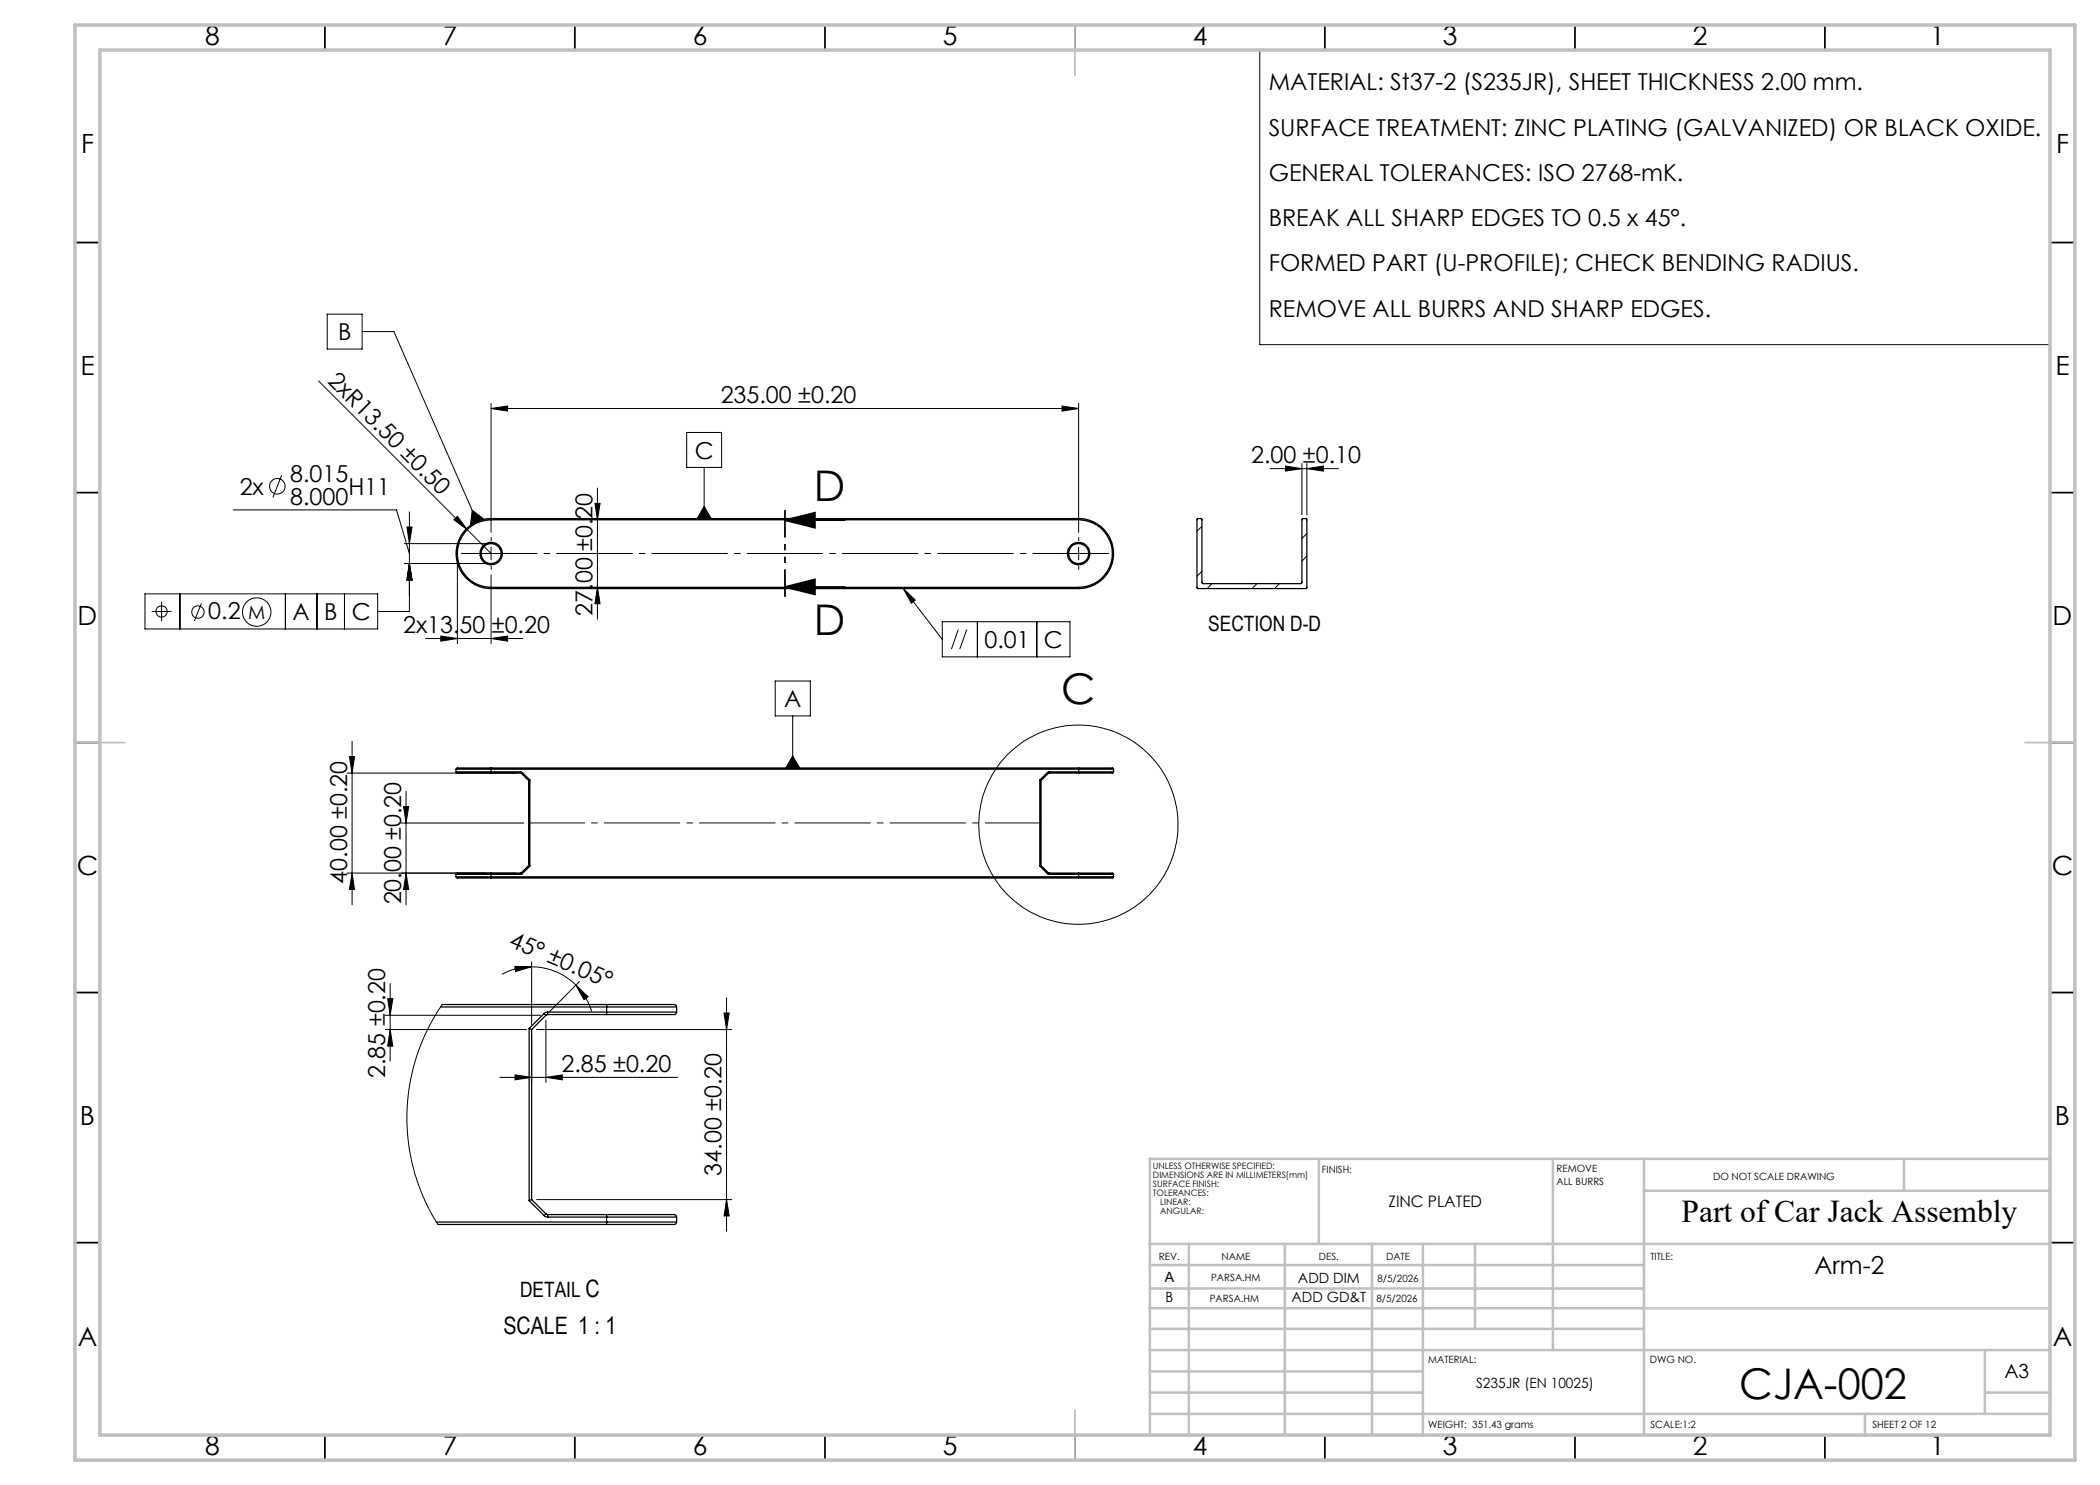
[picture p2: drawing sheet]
<svg xmlns="http://www.w3.org/2000/svg" width="420mm" height="297mm" viewBox="0 0 420 297" stroke-linecap="round" stroke-linejoin="round" font-family="sans-serif">
<g fill="none" stroke="#000" stroke-width=".25">
<path d="M98.2 103.7v.3M98.2 117.5v.2M98.2 104a6.8 6.8 0 0 0-6.7 6.7 6.8 6.8 0 0 0 6.7 6.8M98.2 103.7a7 7 0 0 0-7 7 7 7 0 0 0 7 7M98.2 104h117.5M98.2 103.7h117.5M98.2 117.5h117.5M98.2 117.7h117.5M215.7 103.7v.3M215.7 117.5v.2M215.7 104a6.8 6.8 0 0 1 6.8 6.7 6.8 6.8 0 0 1-6.8 6.8M215.7 103.7a7 7 0 0 1 7 7 7 7 0 0 1-7 7"/>
<path d="M239.4 103.9l.2-.2h.6l.2 .2v12.6l.1 .2h19.6l.3-.1v-12.7l.2-.2h.7l.1 .2v13.7l-.2 .1h-21.7l-.1-.1zM91.2 154.4l.2 .2h6.8M91.2 154.4h7M91.2 153.8h7M91.2 153.8v.6M98.2 153.6h-6.8l-.2 .2M98.2 154.4v.2M98.2 153.6v.2M98.2 153.8v.6M98.2 154.4h5.9M98.2 153.8h117.5M98.2 154.6h5.9"/>
<path d="M98.2 153.6h117.5M104.1 154.4l.4 .1M104.1 154.6l.2 .1M104.1 154.4v.2M104.3 154.7l1.4 1.4M104.5 154.5l-.2 .2M104.5 154.5l1.5 1.5M105.7 156.1v17M106 156l-.3 .1M106 156v17.2M208 156l.2 .1M208 156v17.2"/>
<path d="M208.2 156.1v17M209.5 154.5l.2 .2M209.5 154.5l-1.5 1.5M209.7 154.7l-1.5 1.4M209.8 154.4l-.3 .1M209.8 154.6l-.1 .1M209.8 154.4v.2M209.8 154.4h5.9M209.8 154.6h5.9M215.7 153.6h6.8l.2 .2M215.7 154.4v.2M215.7 153.6v.2"/>
<path d="M215.7 154.4h7M215.7 153.8h7M215.7 153.8v.6M222.7 154.4l-.2 .2h-6.8M222.7 153.8v.6M91.2 175.4l.2 .2h6.8M91.2 175.4h7M91.2 174.9h7M91.2 174.9v.5M98.2 174.6h-6.8l-.2 .3M98.2 175.4v.2M98.2 174.6v.3"/>
<path d="M98.2 175.4h117.5M98.2 175.6h117.5M98.2 174.9v.5M98.2 174.9h5.9M98.2 174.6h5.9M104.1 174.6v.3M104.3 174.6h-.2M104.3 174.6l.2 .1M104.5 174.7l-.4 .2M105.7 173.1l.3 .1M105.7 173.1l-1.4 1.5M106 173.2l-1.5 1.5"/>
<path d="M208 173.2l1.5 1.5M208.2 173.1l-.2 .1M208.2 173.1l1.5 1.5M209.5 174.7l.3 .2M209.7 174.6l-.2 .1M209.7 174.6h.1M209.8 174.6v.3M209.8 174.9h5.9M209.8 174.6h5.9M215.7 174.6h6.9l.1 .3M215.7 175.4v.2M215.7 174.6v.3"/>
<path d="M215.7 175.4h7M215.7 174.9h7M215.7 174.9v.5M222.7 175.4l-.2 .2h-6.8M222.7 174.9v.5M88.1 201.4h33.2M88.4 200.9h32.9M105.8 205.7l.5 .2M105.8 205.7v34.4M106.3 205.9v34M108.8 202.7l.4 .4M108.8 202.7l-3 3"/>
<path d="M109.2 203.1l-2.9 2.8M109.5 202.4l-.7 .3M109.5 202.9l-.3 .2M109.5 202.4v.5M109.5 202.4h11.8M109.5 202.9h11.8M121.3 200.9h13.6l.3 .1 .1 .4M121.3 202.4v.5M121.3 200.9v.5M121.3 202.4h14M121.3 201.4h14M121.3 201.4v1"/>
<path d="M135.3 202.4l-.1 .4-.3 .1h-13.6M135.3 201.4v1M106.3 239.9l-.5 .2M106.3 239.9l2.9 2.9M87.3 244.4h34M87.6 244.9h33.7M105.8 240.1l3 3M108.8 243.1l.7 .3M109.2 242.8l-.4 .3M109.2 242.8l.3 .1M109.5 242.9v.5M109.5 243.4h11.8"/>
<path d="M109.5 242.9h11.8M121.3 242.9h13.6l.3 .2 .1 .3M121.3 244.4v.5M121.3 242.9v.5M121.3 244.4h14M121.3 243.4h14M121.3 243.4v1M135.3 244.4l-.1 .4-.3 .1h-13.6M135.3 243.4v1"/>
<circle cx="98.2" cy="110.7" r="1.99"/>
<circle cx="98.2" cy="110.7" r="2.24"/>
<circle cx="215.7" cy="110.7" r="2"/>
<circle cx="215.7" cy="110.7" r="2.25"/>
</g>
<g fill="none" stroke="#000" stroke-width=".2">
<path d="M252 10.1h157.9v58.8h-157.9zM63.7 76.2l29.8 29.7M65.4 62.8h7v7h-7zM72.4 66.3h6.4l16.6 38M56.3 95l-1.7 4.5M98.2 81.7l3.3-.5v1zM98.2 80.7v25.8M98.2 81.7h117.5M119.5 97.6v26.2M137.3 86.5h7v7h-7zM140.8 93.5v10.2M212.4 81.2l3.3 .5-3.3 .5z"/>
<path d="M215.7 80.7v25.8M254 93.7h13.7M257.1 93.2l3.3 .5-3.3 .5zM260.4 92.7v10.3M261.4 93.7l3.3-.5v1zM261.4 92.7v10.3M29 118.8h46.5v7h-46.5zM36 118.8v7M46.6 102h32.7l2.6 8.7M57.1 118.8v7M63.4 118.8v7M68.9 118.8v7"/>
<path d="M80.9 108.7h16.3M80.9 112.7h16.3M81.4 105.4h1l-.5 3.3zM81.9 112.7l.5 3.3h-1zM81.9 102.4v19.9h-6.4M91.5 103.3l2 2.6-2.7-1.9zM91.5 111.7v17M93.5 105.9l4.7 4.8M94.4 102.1l2.3 1.6-2.6 1.2zM97 110.7h2.5M98.2 109.5v2.5M98.2 115v13.7"/>
<path d="M119 100.7h1l-.5 3.3zM119.5 117.5l.5 3.3h-1zM140.8 101.3l1.4 2.4h-2.8zM180.7 117.7l2.4 2.3-.8 .6zM180.7 117.7l7.8 10.2M214.5 110.7h2.5M215.7 109.5v2.5M240.4 114.3l-1 .9M240.4 105.3l-1 1M242.4 116.7l-1 1M251.4 116.7l-1 1M255.9 116.7l-1 1"/>
<path d="M261.4 106.7l-1 1M261.4 111.2l-1 1M30.3 122.3h4M32.3 120.3v3.9M40.3 120.6l-1.4 3.6M85.1 127.7h19.5M88.2 127.2l3.3 .5-3.3 .5zM98.2 127.7l3.3-.5v1zM155 136.2h7.1v7h-7.1zM188.5 124.4h25.5v7h-25.5zM191.7 125.9l-1.4 3.9M193.4 125.9l-1.5 3.9"/>
<path d="M195.5 124.4v7M207.4 124.4v7M69.4 154.6h33.7M69.9 151.3h1l-.5 3.3zM70.4 148.3v32.7M81.2 158.3v22.7M158.5 151.2l1.4 2.4h-2.7zM158.5 143.2v10.4M69.4 174.6h33.7M70.4 174.6l.5 3.3h-1zM80.2 164.6h24.5M80.7 161.3h1l-.5 3.3z"/>
<path d="M81.2 174.6l.5 3.3h-1zM77.5 199.7h1.1l-.6 3.4zM78 196.7v15.6M103 193.3l3.3 .1-3.2 .9zM106.3 193.4a12.8 12.8 0 0 1 8.9 3.6M106.3 193.4a12.3 12.3 0 0 0-5.9 1.5M106.3 192.4v12.5M115.2 197l2.4 2.4-.8 .6zM115.2 197a12.3 12.3 0 0 1 3.1 5.3M115.9 196.3l-6 6M145.3 199.6v46.7M77 205.9h28.3"/>
<path d="M77 203.1h31.2M78 205.9l.6 3.3h-1.1zM88.4 200.9l-1.8 3-1.4 2.5-1.8 4.7-1.4 5.3-.4 3.2-.2 2.8v2.4l.3 3.7 .4 2.5 .7 3.3 1.1 3.2 1.2 2.8 1.4 2.8 1.1 1.8M100 215.5h35.5M103 215l3.3 .5-3.3 .5zM106.3 206.9v9.6M107.3 205.9h39M109.2 215.5l3.3-.5v1zM109.2 204v12.5M144.8 202.6h1l-.5 3.3zM107.3 239.9h39M145.3 239.9l.5 3.3h-1z"/>
<circle cx="55.5" cy="97.2" r="1.55"/>
<circle cx="32.3" cy="122.3" r="1.13"/>
<circle cx="39.6" cy="122.4" r="1.24"/>
<circle cx="51.3" cy="122.4" r="2.85"/>
<circle cx="215.7" cy="164.9" r="19.9"/>
</g>
<g fill="none" stroke="#000" stroke-width=".35">
<path d="M65 5v5M115 5v5M165 5v5M215 5v5M265 5v5M315 5v5M365 5v5M15 48.5h5M410 48.5h5M15 98.5h5M410 98.5h5M157 104l6-1.5v3z"/>
<path d="M157 117.4l6-1.5v3zM157 104h12M157 117.4h12M15 148.5h5M410 148.5h5M15 198.5h5M410 198.5h5M15 248.5h5M410 248.5h5M65 287v5M115 287v5M165 287v5"/>
<path d="M215 287v5M265 287v5M315 287v5M365 287v5"/>
</g>
<path d="M95.7 110.7h-.7M98.2 108.2v-.8M98.2 113.2v.7M100.7 110.7h.8M213.2 110.7h-.7M215.7 108.2v-.8M215.7 113.2v.7M218.2 110.7h.8" fill="none" stroke="#000" stroke-width=".2" stroke-dasharray="15.2 1.3 1.3 1.3" stroke-linecap="butt"/>
<path d="M157 102v17.4" fill="none" stroke="#000" stroke-width=".35" stroke-dasharray="6.3 1.3 1.3 1.3 1.3 1.3" stroke-dashoffset=".8" stroke-linecap="butt"/>
<path d="M91.5 110.7h131" fill="none" stroke="#000" stroke-width=".2" stroke-dasharray="15.2 1.3 1.3 1.3" stroke-dashoffset="-.7" stroke-linecap="butt"/>
<path d="M105.7 164.6h102.5" fill="none" stroke="#000" stroke-width=".2" stroke-dasharray="15.2 1.3 1.3 1.3" stroke-dashoffset="4" stroke-linecap="butt"/>
<path d="M215 5v10M15 148.5h10M405 148.5h10M215 282v10" fill="none" stroke="#c0c0c0" stroke-width=".35"/>
<g fill="none" stroke="#c0c0c0" stroke-width=".5">
<path d="M263.8 231.8v17M310.6 231.8v38.2M328.8 231.8v55.2M328.8 238.2h81.2M380.8 231.8v6.4M410 231.8h-180v55.2M230 248.8h180M230 257.7h98.8M230 253h98.8M237.8 248.8v38.2M257 248.8v38.2M274.4 248.8v38.2"/>
<path d="M284.6 248.8v38.2M295 248.8v17M230 265.8h98.8M230 261.7h98.8M230 278.5h54.6M230 274.3h54.6M230 270h180M397 278.5h13M397 270v12.8M230 282.8h180M373 282.8v4.2"/>
</g>
<path d="M15 5h400v287h-400zM20 10h390v277h-390z" fill="none" stroke="#c0c0c0" stroke-width=".7"/>
<path d="M328.8 261.7h81.2" fill="none" stroke="#c3c8d2" stroke-width=".5"/>
<g fill="#000">
<path d="M91.5 103.3l2 2.6-2.7-1.9z"/>
<path d="M98.2 81.7l3.3-.5v1zM212.4 81.2l3.3 .5-3.3 .5zM81.4 105.4h1l-.5 3.3zM81.9 112.7l.5 3.3h-1zM81.9 112.7l.5 3.3h-1zM180.7 117.7l2.4 2.3-.8 .6zM140.8 101.3l1.4 2.4h-2.8zM94.4 102.1l2.3 1.6-2.6 1.2zM158.5 151.2l1.4 2.4h-2.7zM257.1 93.2l3.3 .5-3.3 .5zM261.4 93.7l3.3-.5v1z"/>
<path d="M119 100.7h1l-.5 3.3zM119.5 117.5l.5 3.3h-1zM144.8 202.6h1l-.5 3.3zM145.3 239.9l.5 3.3h-1z"/>
<path d="M157 104l6-1.5v3zM157 117.4l6-1.5v3z"/>
<path d="M88.2 127.2l3.3 .5-3.3 .5zM98.2 127.7l3.3-.5v1z"/>
<path d="M69.9 151.3h1l-.5 3.3zM70.4 174.6l.5 3.3h-1z"/>
<path d="M80.7 161.3h1l-.5 3.3zM81.2 174.6l.5 3.3h-1z"/>
<path d="M115.2 197l2.4 2.4-.8 .6zM103 193.3l3.3 .1-3.2 .9z"/>
<path d="M78 205.9l.6 3.3h-1.1zM77.5 199.7h1.1l-.6 3.4z"/>
<path d="M109.2 215.5l3.3-.5v1zM103 215l3.3 .5-3.3 .5z"/>
</g>
<g font-size="8.5">
<text x="162.8" y="100.3">D</text>
<text x="162.8" y="126.9">D</text>
<text x="212.3" y="140.8">C</text>
<text x="347.9" y="279.7">CJA-002</text>
</g>
<text font-size="6.3" x="336.3" y="244.5">Part of Car Jack Assembly</text>
<g font-size="5.3">
<text x="41" y="8.9">8</text>
<text x="88.5" y="8.9">7</text>
<text x="138.5" y="8.9">6</text>
<text x="188.5" y="8.9">5</text>
<text x="238.5" y="8.9">4</text>
<text x="288.5" y="8.9">3</text>
<text x="338.5" y="8.9">2</text>
<text x="386" y="8.9">1</text>
<text x="16.2" y="30.7">F</text>
<text x="411.2" y="30.7">F</text>
<text x="16.1" y="74.9">E</text>
<text x="411.1" y="74.9">E</text>
<text x="15.5" y="124.9">D</text>
<text x="410.5" y="124.9">D</text>
<text x="15.4" y="174.9">C</text>
<text x="410.4" y="174.9">C</text>
<text x="16" y="224.9">B</text>
<text x="411" y="224.9">B</text>
<text x="15.5" y="269.2">A</text>
<text x="410.5" y="269.2">A</text>
<text x="41" y="290.9">8</text>
<text x="88.5" y="290.9">7</text>
<text x="138.5" y="290.9">6</text>
<text x="188.5" y="290.9">5</text>
<text x="238.5" y="290.9">4</text>
<text x="288.5" y="290.9">3</text>
<text x="338.5" y="290.9">2</text>
<text x="386" y="290.9">1</text>
</g>
<text font-size="4.9" x="362.9" y="254.9">Arm-2</text>
<text font-size="4.8" x="100.7" y="266.7">SCALE 1 : 1</text>
<g font-size="4.7">
<text x="253.7" y="18.1">MATERIAL: St37-2 (S235JR), SHEET THICKNESS 2.00 mm.</text>
<text x="253.7" y="27.1">SURFACE TREATMENT: ZINC PLATING (GALVANIZED) OR BLACK OXIDE.</text>
<text x="253.7" y="36.2">GENERAL TOLERANCES: ISO 2768-mK.</text>
<text x="253.7" y="45.2">BREAK ALL SHARP EDGES TO 0.5 x 45°.</text>
<text x="253.7" y="54.3">FORMED PART (U-PROFILE); CHECK BENDING RADIUS.</text>
<text x="253.7" y="63.3">REMOVE ALL BURRS AND SHARP EDGES.</text>
<text x="67.6" y="68.1">B</text>
<text x="65.4" y="76.4" transform="rotate(45 65.4 76.4)">2xR13.50 ±0.50</text>
<text x="144.1" y="80.7">235.00 ±0.20</text>
<text x="138.9" y="91.7">C</text>
<text x="250.2" y="92.7">2.00 ±0.10</text>
<text x="47.9" y="98.9">2x</text>
<text x="58" y="96.4">8.015</text>
<text x="58" y="101">8.000</text>
<text x="69.7" y="98.9">H11</text>
<text x="41.7" y="123.8">0.2</text>
<text x="58.5" y="124">A</text>
<text x="64.8" y="124">B</text>
<text x="70.3" y="124">C</text>
<text x="118.5" y="123.1" transform="rotate(-90 118.5 123.1)">27.00 ±0.20</text>
<text x="80.6" y="126.7">2x13.50 ±0.20</text>
<text x="196.9" y="129.6">0.01</text>
<text x="208.8" y="129.6">C</text>
<text x="156.8" y="141.4">A</text>
<text x="69.4" y="176.7" transform="rotate(-90 69.4 176.7)">40.00 ±0.20</text>
<text x="80.2" y="180.9" transform="rotate(-90 80.2 180.9)">20.00 ±0.20</text>
<text x="101.6" y="189.2" transform="rotate(23 101.6 189.2)">45° ±0.05°</text>
<text x="77" y="215.6" transform="rotate(-90 77 215.6)">2.85 ±0.20</text>
<text x="112.3" y="214.4">2.85 ±0.20</text>
<text x="144.3" y="235.1" transform="rotate(-90 144.3 235.1)">34.00 ±0.20</text>
</g>
<g font-size="4.2">
<text x="241.6" y="126.3">SECTION D-D</text>
<text x="104" y="259.4">DETAIL C</text>
</g>
<text font-size="3.9" x="400.9" y="275.5">A3</text>
<text font-size="3.7" x="49.6" y="123.7">M</text>
<text font-size="3.2" x="277.7" y="241.4">ZINC PLATED</text>
<g font-size="2.8">
<text x="232.9" y="256.5">A</text>
<text x="259.6" y="256.5">ADD DIM</text>
<text x="233.1" y="260.4">B</text>
<text x="258.3" y="260.4">ADD GD&amp;T</text>
<text x="295.2" y="277.6">S235JR (EN 10025)</text>
</g>
<g font-size="2">
<text x="264.4" y="234.6">FINISH:</text>
<text x="311.3" y="234.5">REMOVE</text>
<text x="311.3" y="237">ALL BURRS</text>
<text x="342.6" y="236">DO NOT SCALE DRAWING</text>
<text x="244.3" y="252">NAME</text>
<text x="263.8" y="251.9">DES.</text>
<text x="277.2" y="251.9">DATE</text>
<text x="330.1" y="251.9">TITLE:</text>
<text x="231.8" y="252">REV.</text>
<text x="242.2" y="256.1">PARSA.HM</text>
<text x="275.5" y="256.5">8/5/2026</text>
<text x="242" y="260.3">PARSA.HM</text>
<text x="275.3" y="260.3">8/5/2026</text>
<text x="285.6" y="272.5">MATERIAL:</text>
<text x="330" y="272.5">DWG NO.</text>
<text x="285.6" y="285.5">WEIGHT: 351.43 grams</text>
<text x="330.1" y="285.6">SCALE:1:2</text>
<text x="374.5" y="285.6">SHEET 2 OF 12</text>
</g>
<g font-size="1.8">
<text x="230.6" y="233.9">UNLESS OTHERWISE SPECIFIED:</text>
<text x="230.6" y="235.7">DIMENSIONS ARE IN MILLIMETERS[mm]</text>
<text x="230.6" y="237.4">SURFACE FINISH:</text>
<text x="230.6" y="239.2">TOLERANCES:</text>
<text x="232" y="240.9">LINEAR:</text>
<text x="232" y="242.7">ANGULAR:</text>
</g>
</svg>
